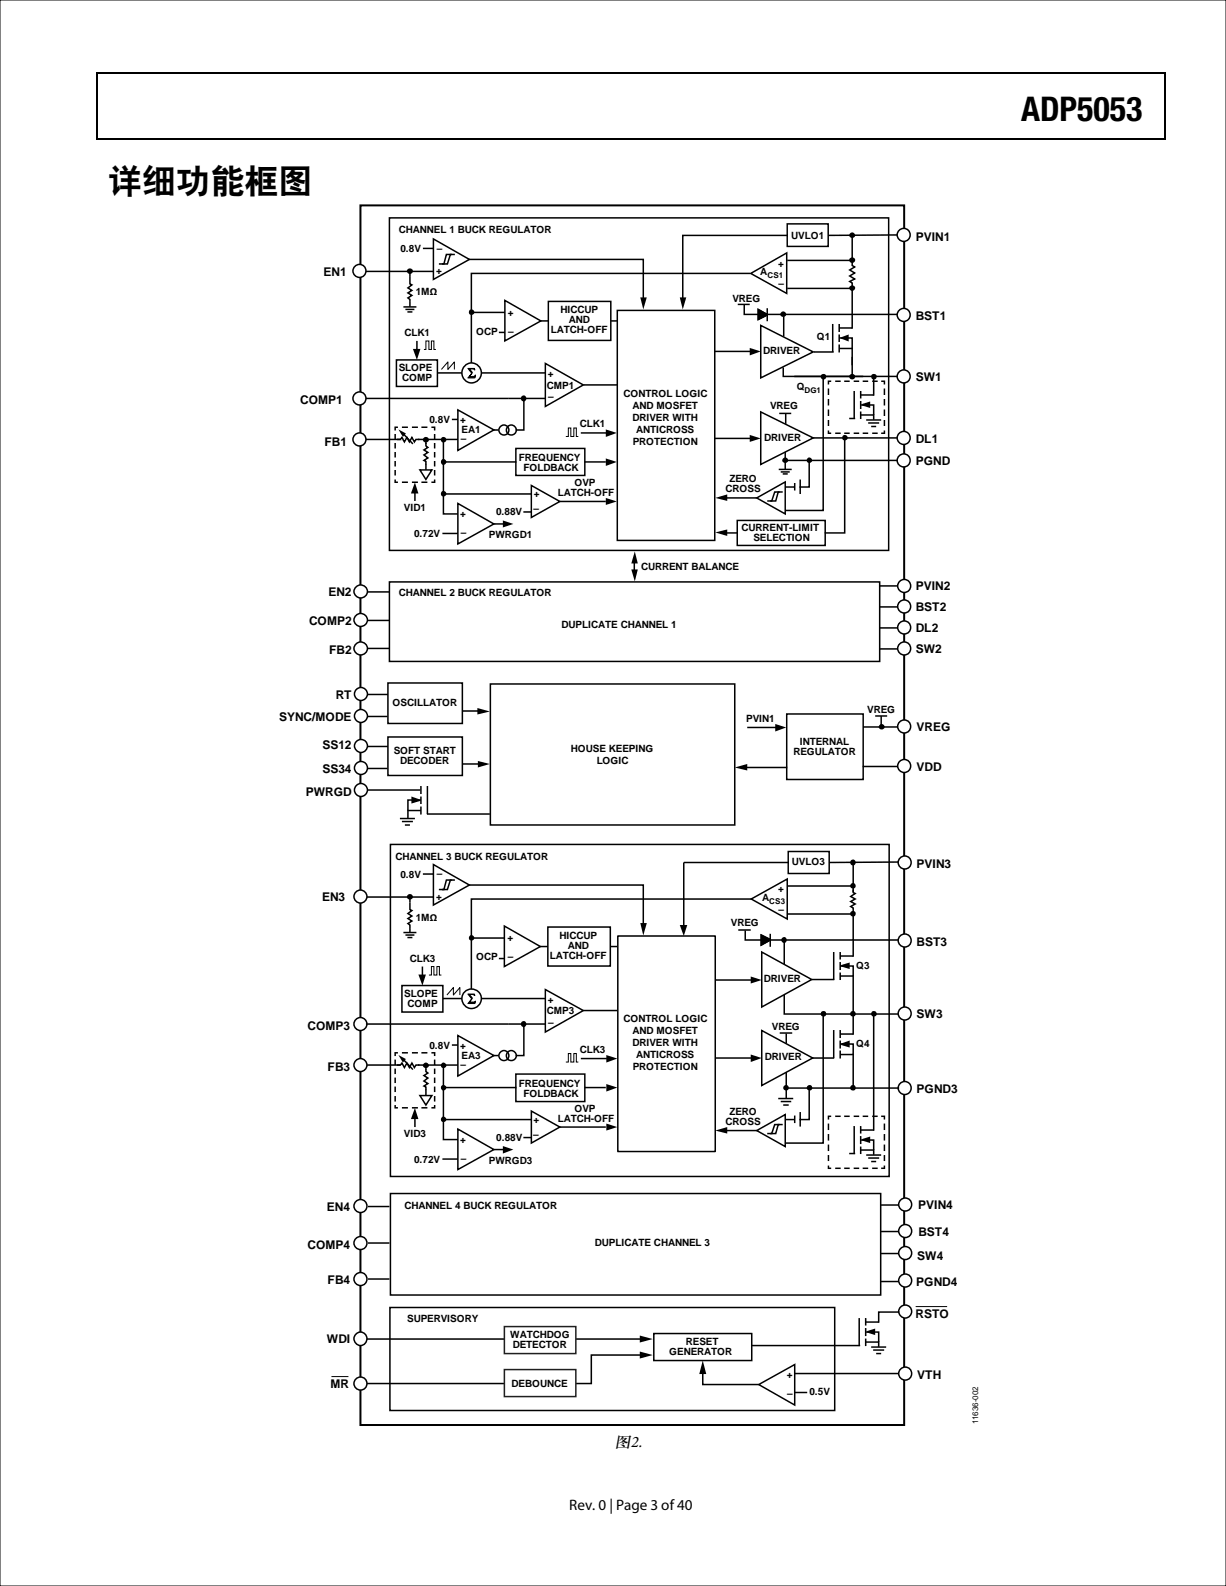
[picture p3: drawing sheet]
<svg xmlns="http://www.w3.org/2000/svg" width="216mm" height="279mm" viewBox="0 0 216 279" stroke-linecap="round" stroke-linejoin="round" font-family="sans-serif">
<path d="M16.9 12.7h.2v1h-.2zM16.9 12.7h.2v.3h-.2zM82.5 12.7h.3v.3h-.3zM205.1 12.7h.3v1h-.3zM205.1 12.7h.3v.3h-.3zM16.9 24.4h.2v.2h-.2zM82.3 24.4h.2v.2h-.2zM205.1 24.4h.3v.2h-.3zM132 76.6l2 .6-2 .7zM126 87.7l2.1-.6v1.1z" fill="#000"/>
<path d="M17 13.7v10.7M17.1 12.8h65.4M82.8 12.8h122.3M205.2 13.7v10.7M17.1 24.5h188" fill="none" stroke="#000" stroke-width=".25"/>
<g fill="none" stroke="#000" stroke-width=".26">
<path d="M68.6 38.4h87.9v58.6h-87.9zM107.6 56.5h1.1M108.7 54.7h17.2v40.5h-17.2zM134 57.3l9.2 4.7-9.2 4.6zM159.2 41.4l-13.4 .1M80.6 72.2l6.4 3.5-6.4 3.6zM102.7 67.8h6M125.9 77.2h6.3M134 72.6l9.2 4.5-9.2 4.7zM138.4 72.9v1.8M127.7 87.7h5.7M64.6 104.3h4"/>
<path d="M64.7 109.3h3.9M64.7 114.2h3.9M68.6 102.5h86.3v14h-86.3zM154.9 106.9h3.2M154.9 110.6h3.2M154.9 114.3h3.2M154.9 103.2h3.2M68.8 148.8h87.8v58.5h-87.8zM68.7 230.3h78.3v18.2h-78.3zM140 245.3h2.2"/>
</g>
<path d="M63.5 36.2h95.7v214.8h-95.7z" fill="none" stroke="#000" stroke-width=".35"/>
<circle cx="159.1" cy="41.4" r="1.14" fill="#fff"/>
<g fill="none" stroke="#000" stroke-width=".26">
<path d="M138.6 39.4h7.2v4h-7.2zM134.3 55.4h25.3M138 55.7v3.6M138.6 50.8h11.5M150.1 41.5v4.4h-11.5M150.1 62.9v3.4"/>
<circle cx="159.1" cy="41.4" r="1.14"/>
</g>
<g fill="#000">
<circle cx="138" cy="55.4" r=".5"/>
<circle cx="150.1" cy="45.8" r=".51"/>
<circle cx="150.1" cy="41.4" r=".5"/>
<circle cx="150.1" cy="50.8" r=".5"/>
</g>
<circle cx="159.1" cy="55.5" r="1.14" fill="#fff"/>
<g fill="none" stroke="#000" stroke-width=".26">
<path d="M150.1 66.3h9.5"/>
<circle cx="159.1" cy="55.5" r="1.14"/>
</g>
<circle cx="159.1" cy="66.3" r="1.14" fill="#fff"/>
<g fill="none" stroke="#000" stroke-width=".26">
<path d="M129.9 53.6h2.1M131.1 53.7v1.7h2.8M125.9 61.9h6.3M137.2 72.8h2.1M138.3 79.6v1.4M137.1 82.7h2.3M137.5 83.1h1.6M137.8 83.5h.9M138.3 81.1h20.8M138.3 81.2v1.5"/>
<circle cx="159.1" cy="66.3" r="1.14"/>
</g>
<g fill="#000">
<path d="M132 61.3l2 .6-2 .7z"/>
<circle cx="138.3" cy="81.1" r=".5"/>
</g>
<circle cx="159.1" cy="81.1" r="1.14" fill="#fff"/>
<g fill="none" stroke="#000" stroke-width=".26">
<path d="M142.9 77.1h16.7"/>
<circle cx="159.1" cy="81.1" r="1.14"/>
</g>
<circle cx="159.1" cy="77.2" r="1.14" fill="#fff"/>
<g fill="none" stroke="#000" stroke-width=".26">
<path d="M63.5 47.8h12.8M74.5 43.8h1.8M138.6 41.5h-18.4v11.2M137.9 64.7v1.6h12.2"/>
<circle cx="159.1" cy="77.2" r="1.14"/>
</g>
<circle cx="150.1" cy="66.4" r=".51" fill="#000"/>
<path d="M119.7 52.4h1.2l-.7 2.1z" fill="#000"/>
<circle cx="63.3" cy="47.7" r="1.14" fill="#fff"/>
<g fill="none" stroke="#000" stroke-width=".26">
<path d="M71 54.1h2.3M71.4 54.5h1.6M71.7 54.9h.9M72.2 47.7v2.3l.3 .2-.7 .5 .7 .5-.7 .4 .7 .4-.7 .5 .4 .2v1.4M82.5 45.7h30.8v7.1M83 55h5.9M87.9 58.6h1M88.9 52.9l6.3 3.6-6.3 3.6zM95.2 56.5h1.4M96.6 53.1h11v6.9h-11zM132.1 48.2h-49.1v15.7M64.4 70.2h31.7"/>
<path d="M77 65.7h4.3M84.8 65.7h11.2"/>
<circle cx="63.3" cy="47.7" r="1.14"/>
<circle cx="83" cy="65.7" r="1.74"/>
</g>
<g fill="#000">
<path d="M82.4 64.9h1.1l.1 .3-.2-.2h-.7l.5 .6-.5 .7h.8l.2-.3-.1 .6h-1.2l.7-.8z" fill-rule="evenodd"/>
<circle cx="72.2" cy="47.8" r=".51"/>
<circle cx="83" cy="55" r=".5"/>
</g>
<path d="M72.2 50v2.7" fill="none" stroke="#fff" stroke-width=".26"/>
<path d="M112.8 52.4h1.1l-.6 2.1z" fill="#000"/>
<path d="M82.4 64.9h1.1l.1 .3-.2-.2h-.7l.5 .6-.5 .7h.8l.2-.2-.1 .5h-1.2l.7-.8z" fill="none" stroke="#000" stroke-width=".18"/>
<circle cx="63.3" cy="70.2" r="1.14" fill="#fff"/>
<g fill="none" stroke="#000" stroke-width=".26">
<path d="M63.5 77.4h7.7"/>
<circle cx="63.3" cy="70.2" r="1.14"/>
</g>
<circle cx="63.3" cy="77.4" r="1.14" fill="#fff"/>
<g fill="none" stroke="#000" stroke-width=".26">
<path d="M76.3 42.1l6.4 3.6-6.4 3.5zM132.2 48.2l6.3-3.6v7.1zM69.8 63.4h7.2v4.7h-7.2zM69.9 77.4h.6l.3-.3 .4 .8 .5-.8 .4 .8 .4-.8 .5 .8 .2-.5h.7M71 76.4l1.7 1.8M73.4 60.1v1.5M73.6 77.4h7M75 78v.6l.4 .2-.8 .5 .8 .4-.8 .4 .8 .6-.8 .4 .4 .2v.5M75 77.4v.8M78.1 77.4v13.1h2.5M79.6 73.9h1M90.8 79h12.2v4.8h-12.2z"/>
<path d="M96 64l6.7 3.8-6.7 3.8zM102.3 76.3h4.6M148.8 77.1v16.8h-3.6M73.9 82.8h2.2l-1.1 1.7zM75 81.7v1.1M77.9 94h2.7M78.1 81.4h12.8M80.6 88.7l6.4 3.6-6.4 3.5zM86.9 92.3h1.7M103 81.4h3.7M111.7 98.8v1.9M127.7 93.9h2.1"/>
<path d="M129.8 91.7h15.5v4.4h-15.5zM133.3 87.7l5-2.8v5.6z"/>
<circle cx="63.3" cy="77.4" r="1.14"/>
</g>
<path d="M70.5 77.4h2.7" fill="none" stroke="#fff" stroke-width=".35"/>
<path d="M70.2 75.7l1.3 .7-.5 .6zM111.8 97.1l.5 2.2h-1.1zM126 93.8l2.1-.5v1.1zM111.2 100.3h1.1l-.5 2.1z" fill="#000"/>
<path d="M75 78.6v2.7" fill="none" stroke="#fff" stroke-width=".26"/>
<g fill="#000">
<path d="M72.7 61.5h1.3l-.6 1.9zM106.7 75.7l1.9 .6-1.9 .7zM88.6 91.7l1.8 .6-1.8 .6zM106.7 80.8l1.9 .6-1.9 .7z"/>
<circle cx="75" cy="77.5" r=".51"/>
<circle cx="78.1" cy="77.5" r=".5"/>
<circle cx="92.2" cy="70.2" r=".5"/>
<circle cx="145" cy="66.4" r=".49"/>
<circle cx="148.8" cy="77.1" r=".5"/>
<circle cx="78.1" cy="81.4" r=".51"/>
<circle cx="142.5" cy="81.1" r=".49"/>
</g>
<path d="M77.7 65.1l1.2-1.3v1.3l1.1-1.3v1.3" fill="none" stroke="#000" stroke-width=".18"/>
<circle cx="63.5" cy="104.2" r="1.16" fill="#fff"/>
<circle cx="63.5" cy="104.2" r="1.16" fill="none" stroke="#000" stroke-width=".26"/>
<circle cx="63.5" cy="109.2" r="1.16" fill="#fff"/>
<circle cx="63.5" cy="109.2" r="1.16" fill="none" stroke="#000" stroke-width=".26"/>
<circle cx="63.5" cy="114.2" r="1.16" fill="#fff"/>
<circle cx="63.5" cy="114.2" r="1.16" fill="none" stroke="#000" stroke-width=".26"/>
<circle cx="159.2" cy="103.2" r="1.14" fill="#fff"/>
<circle cx="159.2" cy="103.2" r="1.14" fill="none" stroke="#000" stroke-width=".26"/>
<circle cx="159.2" cy="110.5" r="1.14" fill="#fff"/>
<circle cx="159.2" cy="110.5" r="1.14" fill="none" stroke="#000" stroke-width=".26"/>
<circle cx="159.2" cy="106.8" r="1.14" fill="#fff"/>
<circle cx="159.2" cy="106.8" r="1.14" fill="none" stroke="#000" stroke-width=".26"/>
<circle cx="159.2" cy="114.2" r="1.14" fill="#fff"/>
<g fill="none" stroke="#000" stroke-width=".26">
<path d="M139.9 66.3h12.1M145 66.3v23.6h-6.7M78.1 87h15.5M92.2 90.2h1.4M93.6 85.5l5 2.8-5 2.9zM98.5 88.3h8.2M64.7 122.3h3.6"/>
<circle cx="159.2" cy="114.2" r="1.14"/>
</g>
<g fill="#000">
<path d="M106.7 87.7l1.9 .6-1.9 .7z"/>
<circle cx="153.9" cy="66.4" r=".5"/>
<circle cx="78.1" cy="87" r=".5"/>
</g>
<circle cx="63.6" cy="122.3" r="1.14" fill="#fff"/>
<g fill="none" stroke="#000" stroke-width=".26">
<path d="M64.3 126.2h3.9M68.3 120.3h13.1v7.2h-13.1zM86.4 120.5h43v24.8h-43z"/>
<circle cx="63.6" cy="122.3" r="1.14"/>
</g>
<circle cx="63.6" cy="126.1" r="1.14" fill="#fff"/>
<g fill="none" stroke="#000" stroke-width=".26">
<path d="M64.7 131.5h3.6"/>
<circle cx="63.6" cy="126.1" r="1.14"/>
</g>
<circle cx="63.6" cy="131.4" r="1.14" fill="#fff"/>
<g fill="none" stroke="#000" stroke-width=".26">
<path d="M64.4 135.4h3.8M68.3 129.8h13.1v6.8h-13.1z"/>
<circle cx="63.6" cy="131.4" r="1.14"/>
</g>
<circle cx="63.6" cy="135.3" r="1.14" fill="#fff"/>
<g fill="none" stroke="#000" stroke-width=".26">
<path d="M81.4 134.6h3.1M152 128.1h6.2"/>
<circle cx="63.6" cy="135.3" r="1.14"/>
</g>
<path d="M84.2 134.1l2.1 .5-2.1 .6z" fill="#000"/>
<circle cx="159.2" cy="128" r="1.14" fill="#fff"/>
<g fill="none" stroke="#000" stroke-width=".26">
<path d="M151.9 135h6.3"/>
<circle cx="159.2" cy="128" r="1.14"/>
</g>
<circle cx="159.2" cy="134.9" r="1.14" fill="#fff"/>
<g fill="none" stroke="#000" stroke-width=".26">
<path d="M131.2 135.2h7.4M131.6 128.2h5.4M138.5 125.8h13.5v11.5h-13.5zM154.1 126.1h2.1"/>
<circle cx="159.2" cy="134.9" r="1.14"/>
</g>
<g fill="#000">
<path d="M136.5 127.5l2 .7-2 .7z"/>
<circle cx="155.3" cy="128" r=".5"/>
</g>
<path d="M129.4 135.2l2.2-.6v1.1z" fill="#000"/>
<circle cx="63.6" cy="139.2" r="1.14" fill="#fff"/>
<g fill="none" stroke="#000" stroke-width=".26">
<path d="M159.4 151.9h-13.4M108.8 164.9h17.2v38h-17.2zM126 186.4h6.3M134.1 181.5l9 4.9-9 4.8zM138.5 182.1v1.7M64.8 212.5h3.8M64.8 219h3.8M68.8 210.3h86.3v17.8h-86.3zM155.1 217h3.2M155.1 212.3h3.2M64.8 225.3h3.8M155.1 220.8h3.2"/>
<path d="M155.1 225.8h3.2"/>
<circle cx="63.6" cy="139.2" r="1.14"/>
</g>
<path d="M132.2 185.8l1.9 .6-1.9 .7z" fill="#000"/>
<circle cx="159.3" cy="151.9" r="1.14" fill="#fff"/>
<g fill="none" stroke="#000" stroke-width=".26">
<path d="M138.6 156.1h11.6M138.8 150h7.2v3.9h-7.2zM150.2 156.7v.5l.4 .2-.8 .5 .8 .5-.8 .4 .8 .5-.8 .4 .4 .3v.8M150.2 151.9v5.2M135.1 165.6h24.7M138.1 166v3.8M138.6 161h11.6M150.2 161.3v4.3"/>
<circle cx="159.3" cy="151.9" r="1.14"/>
</g>
<g fill="#000">
<circle cx="150.2" cy="151.9" r=".5"/>
<circle cx="150.2" cy="156.1" r=".49"/>
<circle cx="138" cy="165.6" r=".49"/>
<circle cx="150.2" cy="161" r=".49"/>
</g>
<path d="M150.2 157.2v2.8" fill="none" stroke="#fff" stroke-width=".26"/>
<circle cx="159.3" cy="165.7" r="1.14" fill="#fff"/>
<circle cx="159.3" cy="165.7" r="1.14" fill="none" stroke="#000" stroke-width=".26"/>
<circle cx="159.3" cy="178.5" r="1.14" fill="#fff"/>
<g fill="none" stroke="#000" stroke-width=".26">
<path d="M126 172.6h6.3M130 163.8h2.2M131.2 163.9v1.7h3.4M137.3 182h2.2M138.5 188.9v4.6"/>
<circle cx="159.3" cy="178.5" r="1.14"/>
</g>
<g fill="#000">
<path d="M132.2 172l1.9 .6-1.9 .7z"/>
<circle cx="138.4" cy="191.6" r=".48"/>
</g>
<circle cx="159.3" cy="191.7" r="1.14" fill="#fff"/>
<g fill="none" stroke="#000" stroke-width=".26">
<path d="M138.8 151.9h-18.4v11.2M138.1 175.3v3.3h20.1"/>
<circle cx="159.3" cy="191.7" r="1.14"/>
</g>
<g fill="#000">
<path d="M119.7 163h1.3l-.6 1.9z"/>
<circle cx="150.2" cy="178.6" r=".49"/>
</g>
<circle cx="63.5" cy="180.4" r="1.14" fill="#fff"/>
<g fill="none" stroke="#000" stroke-width=".26">
<path d="M132.3 158.4l6.3-3.5v7z"/>
<circle cx="63.5" cy="180.4" r="1.14"/>
</g>
<g fill="#000">
<circle cx="145" cy="178.6" r=".49"/>
<circle cx="142.6" cy="191.6" r=".48"/>
</g>
<circle cx="63.5" cy="212.5" r="1.14" fill="#fff"/>
<circle cx="63.5" cy="212.5" r="1.14" fill="none" stroke="#000" stroke-width=".26"/>
<circle cx="63.5" cy="219" r="1.14" fill="#fff"/>
<circle cx="63.5" cy="219" r="1.14" fill="none" stroke="#000" stroke-width=".26"/>
<circle cx="63.5" cy="225.3" r="1.14" fill="#fff"/>
<circle cx="63.5" cy="225.3" r="1.14" fill="none" stroke="#000" stroke-width=".26"/>
<circle cx="159.4" cy="212.2" r="1.14" fill="#fff"/>
<circle cx="159.4" cy="212.2" r="1.14" fill="none" stroke="#000" stroke-width=".26"/>
<circle cx="159.4" cy="220.7" r="1.14" fill="#fff"/>
<circle cx="159.4" cy="220.7" r="1.14" fill="none" stroke="#000" stroke-width=".26"/>
<circle cx="159.4" cy="216.9" r="1.14" fill="#fff"/>
<circle cx="159.4" cy="216.9" r="1.14" fill="none" stroke="#000" stroke-width=".26"/>
<circle cx="159.4" cy="225.6" r="1.14" fill="#fff"/>
<g fill="none" stroke="#000" stroke-width=".26">
<path d="M73.1 86.8v1.5M134.1 167.7l8.8 4.9-8.8 4.8zM63.5 235.9h49.6M113.1 238.7h-9v5h-40.1"/>
<circle cx="159.4" cy="225.6" r="1.14"/>
</g>
<g fill="#000">
<path d="M73.1 85l.6 1.9h-1.3z"/>
<circle cx="150.2" cy="191.6" r=".49"/>
</g>
<path d="M112.7 235.3l2.3 .6-2.3 .6zM112.7 238.1l2.3 .6-2.3 .6z" fill="#000"/>
<circle cx="63.5" cy="235.9" r="1.16" fill="#fff"/>
<circle cx="63.5" cy="235.9" r="1.16" fill="none" stroke="#000" stroke-width=".26"/>
<circle cx="159.4" cy="231" r="1.14" fill="#fff"/>
<circle cx="159.4" cy="231" r="1.14" fill="none" stroke="#000" stroke-width=".26"/>
<circle cx="63.5" cy="243.7" r="1.14" fill="#fff"/>
<g fill="none" stroke="#000" stroke-width=".26">
<path d="M79.6 44.8h-1l-.4 1.7h-.9M80.1 44.8h-.8l-.5 1.7h-1M133.5 54.5l1.6 1-1.6 .8zM135.1 54.4v2.1M146.6 57.1v4.9M147.8 59.5h2.3v1.9M147.8 57.1v1.4M147.8 58.9v1.3M150.1 50.7v7.1h-2.3M143.3 62h3.5M147.8 60.7v1.4M147.8 61.4h2.3"/>
<path d="M149.5 73.7h1.1M150.1 61.4v2.8M150.4 68.9v4.9M151.6 71.3h2.3v1.8M151.6 68.9v1.3M151.6 70.6v1.4M151.6 72.5v1.3M151.6 73.1h2.3M153.9 66.1v3.5h-2.3M153.9 73.1v.7M137.3 86.7h-.9l-.5 1.6h-.8M137.8 86.7h-.8l-.4 1.6h-1"/>
<path d="M81.4 125.3h3.1M142.9 172.6h4M146.8 167.7v4.9M148 170.2h2.2v1.7M148 167.7v1.3M148 169.5v1.4M148 171.3v1.3M148 171.9h2.2M150.2 165.6v2.8h-2.2M150.2 171.9v6.6M150.2 178.7v3.5h-2.2M142.9 186.4h4"/>
<path d="M146.8 181.5v4.9M148 183.9h2.2v1.9M148 181.5v1.4M148 183.3v1.4M148 185.1v1.4M148 185.8h2.2M150.2 185.8v6.1M115.1 234.9h17.3v4.8h-17.3zM123.8 241.6v2.3h9.8M133.6 243.9l6.4-3.5v7.1zM140 242h18.3"/>
<circle cx="63.5" cy="243.7" r="1.14"/>
</g>
<path d="M148 59.5l1.5-.6v1.3l-1.5-.6zM151.8 71.2l1.4-.5v1.2l-1.4-.5zM84.1 124.7l2.2 .6-2.2 .6zM148.1 170l1.5-.4v1.1l-1.5-.4zM148.1 183.8l1.5-.5v1.2l-1.5-.4zM123.8 239.7l.6 2.4h-1.3z" fill="#000"/>
<path d="M74.7 61.6h.3v-1.5h.5v1.5h.5v-1.5h.4v1.5h.4M99.6 76.9h.5v-1.5h.4v1.5h.6v-1.5h.4v1.5h.3" fill="none" stroke="#000" stroke-width=".18"/>
<path d="M133.5 54.5l1.6 1-1.6 .8z" fill-rule="evenodd" fill="#000"/>
<path d="M149.8 46.5l.4 .2v3.2l-.4-.2z" fill="#fff"/>
<g fill="none" stroke="#000" stroke-width=".26">
<path d="M150.1 45.9v.9l.4 .2-.9 .6 .9 .5-.9 .5 .9 .5-.9 .5 .5 .3v.9M86.9 75.8h.8M92.3 70.2v5.6h-1.4M152.5 74h2.7M152.9 74.5h1.9M153.4 75.1h.9M138.3 85.8h1.7M140 85.1v1.3M140.9 84.5v2.5M142.5 81v4.8h-1.7M64.7 139.2h9.3M74.1 138.5v1.4"/>
<path d="M75.3 138.5v4.9M155.2 126.1v2.1M63.5 158h12.8M70.4 144.2h2.7M70.8 144.7h1.9M71.3 145.3h.9M71.8 142.8v1.2M71.8 142.8h2.3M72.2 158v2.2l.3 .2-.7 .5 .7 .5-.7 .4 .7 .5-.7 .4 .4 .3v1.3M74.1 140.9h-2.3v1.9M74.1 140.3v1.3M74.1 142.1v1.4"/>
<path d="M74.5 154h1.8M75.2 143.4h11.1M76.3 152.3l6.4 3.6-6.4 3.5zM79.6 155h-1l-.4 1.7h-.9M80.1 155h-.8l-.5 1.7h-1M82.5 155.9h30.8v7.1M132.5 158.4h-49.5v15.8M70.8 173.6h7.2v4.7h-7.2zM71 164.3h2.3M71.4 164.7h1.6M71.7 165.2h.9M74.4 170.3v1.6"/>
<path d="M78 175.9h3.3M83.2 165.3h5.6M84.8 175.9h11.2M87.9 168.9h.9M88.8 163.1l6.4 3.6-6.4 3.6zM95.1 166.7h1.4M96 174.3l6.7 3.7-6.7 3.8zM96.5 163.3h11v6.9h-11zM102.7 178h6M107.5 166.7h1.2M134.1 164.7l1.5 .9-1.5 .9zM135.6 164.6v2.1"/>
<path d="M145 178.7v22.7h-6.7M153.9 178.4v20.7h-2.3M63.5 187.6h7.7M64.4 180.4h31.7M69.9 187.6h.6l.3-.3 .4 .8 .5-.8 .4 .8 .4-.8 .5 .8 .2-.5h.7M71 186.7l1.7 1.7M73.1 197v1.6M73.6 187.6h7M73.9 193h2.2l-1.1 1.7zM75 188.3v.5l.4 .2-.7 .5 .7 .4-.7 .5 .7 .5-.7 .4 .3 .2v.5M75 187.6v.8M75 191.9v1.1"/>
<path d="M78.1 187.6v13.2h2.5M78.1 191.6h12.8M78.1 197.2h15.5M79.6 184.1h1M80.6 182.4l6.4 3.6-6.4 3.6zM80.6 198.9l6.4 3.6-6.4 3.5zM86.9 186h.8M90.8 189.2h12.2v4.9h-12.2zM92.3 180.4v5.6h-1.4M93.6 195.7l5 2.9-5 2.8zM98.5 198.6h8.2M102.3 186.5h4.6"/>
<path d="M103 191.6h3.7M127.7 199.2h5.7M133.3 199.2l5-2.9v5.7zM137 193.5h2.7M137.3 198.1h-.9l-.5 1.6h-.8M137.5 194.1h1.8M137.8 198.1h-.8l-.4 1.6h-1M137.9 194.7h1M138.3 197.2h1.7M138.6 191.7h19.6M140 196.5v1.3M140.9 195.9v2.6"/>
<path d="M142.5 192v5.2h-1.7M150.4 198.4v4.9M151.6 198.4v1.3M158.2 191.7h.1M77.9 204.2h2.7M86.9 202.5h1.7M92.2 200.4h1.4M149.5 203.2h1.1M151.6 200.8h2.3v1.8M151.6 200.1v1.4M151.6 202v1.3M151.6 202.6h2.3"/>
<path d="M152.5 203.5h2.7M152.9 204h1.9M153.4 204.6h.9M153.9 202.6v.7M132.3 237h19.2M151.3 232.2v4.9M152.4 234.7h2.3v1.7M152.4 232.2v1.3M152.4 234v1.4M152.4 235.8v1.3M152.4 236.4h2.3M153.4 237.3h2.7"/>
<path d="M153.8 237.8h1.9M154.3 238.5h.9M154.7 236.4v.7M158.3 231.1h-3.6v1.8h-2.3"/>
<circle cx="88.7" cy="75.8" r=".88"/>
<circle cx="90" cy="75.8" r=".87"/>
<circle cx="83.1" cy="175.9" r="1.72"/>
<circle cx="88.7" cy="186" r=".88"/>
<circle cx="90" cy="186" r=".87"/>
</g>
<g fill="#000">
<path d="M69.5 75.1h.6v.3h-.4v.4h-.2zM76 75.1h.7v.7h-.3v-.4h-.4zM145.8 75.8h.2v.4h.4v.3h-.6zM145.8 67h.6v.3h-.4v.4h-.2zM155.2 76.2h.4v-.4h.3v.7h-.7zM155.2 67h.7v.7h-.3v-.4h-.4zM69.5 84.5h.2v.3h.4v.3h-.6zM76 84.8h.4v-.3h.3v.6h-.7zM72.5 140.3l1.4 .5v.3l-1.4 .5zM112.8 162.6h1.1l-.6 2.2zM69.5 194.7h.2v.3h.4v.3h-.6zM69.5 185.3h.6v.3h-.4v.4h-.2z"/>
<path d="M70.2 185.9l1.3 .7-.5 .6zM76 195h.4v-.3h.3v.6h-.7zM76 185.3h.7v.7h-.3v-.4h-.4zM126 199.2l2.1-.6v1.1zM145.8 196.5h.6v.3h-.4v.4h-.2zM155.2 196.5h.7v.7h-.3v-.4h-.4zM145.8 205.3h.2v.4h.4v.2h-.6zM151.8 200.7l1.4-.5v1.2l-1.4-.5zM155.2 205.7h.4v-.4h.3v.6h-.7zM152.7 234.5l1.4-.5v1.2l-1.4-.4z"/>
<path d="M69.5 76.5v.9h.2v-.9zM69.5 78v1h.2v-1zM69.5 79.6v1h.2v-1zM69.5 81.2v1h.2v-1zM69.5 82.8v1h.2v-1z"/>
<path d="M74.2 75.1v.3h1.1v-.3zM72.5 75.1v.3h1.1v-.3zM70.8 75.1v.3h1v-.3z"/>
<path d="M76.4 76.5v.9h.3v-.9zM76.4 78v1h.3v-1zM76.4 79.6v1h.3v-1zM76.4 81.2v1h.3v-1zM76.4 82.8v1h.3v-1z"/>
<path d="M145.8 68.4v1.2h.2v-1.2zM145.8 70.3v1.1h.2v-1.1zM145.8 72.1v1.2h.2v-1.2zM145.8 74v1h.2v-1z"/>
<path d="M153.6 76.2v.3h1v-.3zM151.9 76.2v.3h1v-.3zM150.3 76.2v.3h1v-.3zM148.7 76.2v.3h.9v-.3zM147.1 76.2v.3h.9v-.3z"/>
<path d="M153.6 67v.3h1v-.3zM151.9 67v.3h1v-.3zM150.3 67v.3h1v-.3zM148.7 67v.3h.9v-.3zM147.1 67v.3h.9v-.3z"/>
<path d="M155.6 68.4v1.2h.3v-1.2zM155.6 70.3v1.1h.3v-1.1zM155.6 72.1v1.2h.3v-1.2zM155.6 74v1h.3v-1z"/>
<path d="M74.2 84.8v.3h1.1v-.3zM72.5 84.8v.3h1.1v-.3zM70.8 84.8v.3h1v-.3z"/>
<path d="M69.5 186.7v.9h.2v-.9zM69.5 188.2v1h.2v-1zM69.5 189.8v1h.2v-1zM69.5 191.4v1h.2v-1zM69.5 193.1v1h.2v-1z"/>
<path d="M74.2 195v.3h1.1v-.3zM72.5 195v.3h1.1v-.3zM70.8 195v.3h1v-.3z"/>
<path d="M74.2 185.3v.3h1.1v-.3zM72.5 185.3v.3h1.1v-.3zM70.8 185.3v.3h1v-.3z"/>
<path d="M76.4 186.7v.9h.3v-.9zM76.4 188.2v1h.3v-1zM76.4 189.8v1h.3v-1zM76.4 191.4v1h.3v-1zM76.4 193.1v1h.3v-1z"/>
<path d="M145.8 197.9v1.2h.2v-1.2zM145.8 199.8v1.1h.2v-1.1zM145.8 201.6v1.2h.2v-1.2zM145.8 203.5v1h.2v-1z"/>
<path d="M153.6 196.5v.3h1v-.3zM151.9 196.5v.3h1v-.3zM150.3 196.5v.3h1v-.3zM148.7 196.5v.3h.9v-.3zM147.1 196.5v.3h.9v-.3z"/>
<path d="M155.6 197.9v1.2h.3v-1.2zM155.6 199.8v1.1h.3v-1.1zM155.6 201.6v1.2h.3v-1.2zM155.6 203.5v1h.3v-1z"/>
<path d="M153.6 205.7v.2h1v-.2zM151.9 205.7v.2h1v-.2zM150.3 205.7v.2h1v-.2zM148.7 205.7v.2h.9v-.2zM147.1 205.7v.2h.9v-.2z"/>
</g>
<g fill="#000">
<path d="M73.7 171.7h1.3l-.6 1.9zM73.1 195.2l.6 1.9h-1.3zM106.8 185.9l1.9 .6-1.9 .7zM106.8 191l1.9 .6-1.9 .7zM106.8 197.9l1.9 .7-1.9 .6zM88.6 201.9l1.8 .6-1.8 .7z"/>
<path d="M82.4 175.1h1.1l.1 .3-.2-.2h-.7l.5 .6-.5 .7h.8l.2-.1-.1 .4h-1.2l.7-.8z" fill-rule="evenodd"/>
<path d="M134.1 164.7l1.5 .9-1.5 .9z" fill-rule="evenodd"/>
<circle cx="72.2" cy="158" r=".51"/>
<circle cx="83" cy="165.2" r=".49"/>
<circle cx="153.9" cy="178.6" r=".5"/>
<circle cx="75" cy="187.7" r=".5"/>
<circle cx="78.1" cy="191.6" r=".49"/>
<circle cx="78.1" cy="187.7" r=".49"/>
<circle cx="78.1" cy="197.2" r=".49"/>
<circle cx="92.2" cy="180.4" r=".5"/>
</g>
<path d="M72.2 160.2v2.8M75 188.8v2.7" fill="none" stroke="#fff" stroke-width=".26"/>
<path d="M75.5 171.8h.5v-1.5h.4v1.5h.5v-1.5h.5v1.5h.3M78.7 175.3l1.1-1.3v1.3l1.2-1.3v1.3M82.4 175.1h1.1l.1 .3-.2-.2h-.7l.5 .6-.5 .7h.8l.2-.1-.1 .4h-1.2l.7-.8zM99.6 187.1h.5v-1.5h.4v1.5h.6v-1.5h.4v1.5h.3" fill="none" stroke="#000" stroke-width=".18"/>
<path d="M140 85.8h.9M70.5 187.6h2.7M140 197.2h.9" fill="none" stroke="#fff" stroke-width=".35"/>
<circle cx="63.5" cy="157.9" r="1.14" fill="#fff"/>
<circle cx="63.5" cy="157.9" r="1.14" fill="none" stroke="#000" stroke-width=".26"/>
<circle cx="63.5" cy="187.6" r="1.14" fill="#fff"/>
<circle cx="63.5" cy="187.6" r="1.14" fill="none" stroke="#000" stroke-width=".26"/>
<circle cx="159.4" cy="242" r="1.14" fill="#fff"/>
<circle cx="159.4" cy="242" r="1.14" fill="none" stroke="#000" stroke-width=".26"/>
<path d="M88.8 241.3h12.6v4.7h-12.6z" fill="#fff"/>
<path d="M88.8 241.3h12.6v4.7h-12.6z" fill="none" stroke="#231f20" stroke-width=".26"/>
<path d="M88.8 233.7h12.6v4.8h-12.6z" fill="#fff"/>
<path d="M88.8 233.7h12.6v4.8h-12.6z" fill="none" stroke="#231f20" stroke-width=".26"/>
<path d="M161.2 230.2h5.6M58.4 242.5h3" fill="none" stroke="#000" stroke-width=".18"/>
<path d="M0 0h215.9v279.4h-215.9z" fill="none" stroke="#090204" stroke-width=".18"/>
<g font-size="6">
<text x="179.8" y="21.3">ADP5053</text>
<text x="19" y="33.6">详细功能框图</text>
</g>
<text font-size="2.9" x="108.3" y="254.9">图2.</text>
<text font-size="2.7" x="100.2" y="266">Rev. 0 | Page 3 of 40</text>
<g font-size="2.1">
<text x="161.3" y="42.4">PVIN1</text>
<text x="57" y="48.5">EN1</text>
<text x="161.3" y="56.3">BST1</text>
<text x="52.9" y="71.2">COMP1</text>
<text x="161.3" y="67.1">SW1</text>
<text x="161.3" y="78">DL1</text>
<text x="57.1" y="78.5">FB1</text>
<text x="161.3" y="81.9">PGND</text>
<text x="57.8" y="105">EN2</text>
<text x="161.3" y="104">PVIN2</text>
<text x="161.3" y="107.7">BST2</text>
<text x="54.4" y="110.1">COMP2</text>
<text x="161.3" y="111.3">DL2</text>
<text x="58" y="115.2">FB2</text>
<text x="161.3" y="115">SW2</text>
<text x="59.1" y="123.1">RT</text>
<text x="49.2" y="127">SYNC/MODE</text>
<text x="161.4" y="128.8">VREG</text>
<text x="56.8" y="132">SS12</text>
<text x="56.8" y="136.2">SS34</text>
<text x="161.4" y="135.8">VDD</text>
<text x="53.9" y="140.3">PWRGD</text>
<text x="161.4" y="152.9">PVIN3</text>
<text x="56.7" y="158.8">EN3</text>
<text x="161.4" y="166.6">BST3</text>
<text x="161.4" y="179.4">SW3</text>
<text x="54.2" y="181.4">COMP3</text>
<text x="57.7" y="188.7">FB3</text>
<text x="161.4" y="192.6">PGND3</text>
<text x="57.6" y="213.3">EN4</text>
<text x="161.7" y="213">PVIN4</text>
<text x="54.2" y="220">COMP4</text>
<text x="161.7" y="217.8">BST4</text>
<text x="57.7" y="226.2">FB4</text>
<text x="161.4" y="226.5">PGND4</text>
<text x="161.5" y="222">SW4</text>
<text x="161.2" y="232.2">RSTO</text>
<text x="57.6" y="236.7">WDI</text>
<text x="58.2" y="244.5">MR</text>
<text x="161.5" y="242.9">VTH</text>
</g>
<g font-size="1.8">
<text x="70.2" y="41.1">CHANNEL 1 BUCK REGULATOR</text>
<text x="70.5" y="44.5">0.8V</text>
<text x="76.9" y="44.3">–</text>
<text x="137" y="47">+</text>
<text x="139.3" y="42.1">UVLO1</text>
<text x="73.2" y="52">1MΩ</text>
<text x="76.8" y="48.2">+</text>
<text x="129" y="53.3">VREG</text>
<text x="133.9" y="48.5">A</text>
<text x="137.1" y="50.6">–</text>
<text x="71.2" y="59.2">CLK1</text>
<text x="83.9" y="59">OCP</text>
<text x="89.4" y="55.6">+</text>
<text x="89.5" y="58.9">–</text>
<text x="97" y="58.7">LATCH-OFF</text>
<text x="98.7" y="55.2">HICCUP</text>
<text x="100.2" y="57">AND</text>
<text x="143.8" y="60">Q1</text>
<text x="70.2" y="65.3">SLOPE</text>
<text x="134.4" y="62.4">DRIVER</text>
<text x="70.8" y="67.1">COMP</text>
<text x="96.3" y="68.4">CMP1</text>
<text x="96.5" y="66.5">+</text>
<text x="96.5" y="70.5">–</text>
<text x="109.8" y="69.9">CONTROL LOGIC</text>
<text x="111.4" y="72">AND MOSFET</text>
<text x="140.3" y="68.7">Q</text>
<text x="75.6" y="74.6">0.8V</text>
<text x="81.1" y="74.6">+</text>
<text x="81.1" y="77.9">–</text>
<text x="81.3" y="76.3">EA1</text>
<text x="102.1" y="75.3">CLK1</text>
<text x="111.4" y="74.1">DRIVER WITH</text>
<text x="112" y="76.2">ANTICROSS</text>
<text x="134.5" y="77.7">DRIVER</text>
<text x="135.6" y="72.1">VREG</text>
<text x="91.3" y="81.2">FREQUENCY</text>
<text x="92.2" y="83">FOLDBACK</text>
<text x="111.4" y="78.3">PROTECTION</text>
<text x="94" y="87.5">+</text>
<text x="98.2" y="87.4">LATCH-OFF</text>
<text x="101.1" y="85.6">OVP</text>
<text x="127.8" y="86.7">CROSS</text>
<text x="128.5" y="84.9">ZERO</text>
<text x="71.1" y="90.1">VID1</text>
<text x="72.9" y="94.6">0.72V</text>
<text x="81.1" y="91.1">+</text>
<text x="81.1" y="94.4">–</text>
<text x="86.1" y="94.8">PWRGD1</text>
<text x="87.4" y="90.8">0.88V</text>
<text x="94" y="90.2">–</text>
<text x="130.6" y="93.6">CURRENT-LIMIT</text>
<text x="132.7" y="95.3">SELECTION</text>
<text x="112.9" y="100.4">CURRENT BALANCE</text>
<text x="70.2" y="105.1">CHANNEL 2 BUCK REGULATOR</text>
<text x="98.9" y="110.7">DUPLICATE CHANNEL 1</text>
<text x="69.1" y="124.3">OSCILLATOR</text>
<text x="152.7" y="125.6">VREG</text>
<text x="131.4" y="127.3">PVIN1</text>
<text x="140.8" y="131.2">INTERNAL</text>
<text x="69.3" y="132.8">SOFT START</text>
<text x="70.5" y="134.6">DECODER</text>
<text x="100.5" y="132.5">HOUSE KEEPING</text>
<text x="105.1" y="134.6">LOGIC</text>
<text x="139.7" y="132.9">REGULATOR</text>
<text x="69.7" y="151.5">CHANNEL 3 BUCK REGULATOR</text>
<text x="70.5" y="154.7">0.8V</text>
<text x="76.9" y="154.5">–</text>
<text x="139.5" y="152.4">UVLO3</text>
<text x="76.8" y="158.5">+</text>
<text x="134.2" y="158.8">A</text>
<text x="137" y="157.2">+</text>
<text x="137.1" y="160.8">–</text>
<text x="73.2" y="162.3">1MΩ</text>
<text x="89.4" y="165.9">+</text>
<text x="98.5" y="165.4">HICCUP</text>
<text x="100" y="167.2">AND</text>
<text x="128.7" y="163.2">VREG</text>
<text x="72.2" y="169.5">CLK3</text>
<text x="83.9" y="169.2">OCP</text>
<text x="89.4" y="169.2">–</text>
<text x="96.8" y="169">LATCH-OFF</text>
<text x="134.5" y="173">DRIVER</text>
<text x="150.8" y="170.7">Q3</text>
<text x="71.2" y="175.6">SLOPE</text>
<text x="71.8" y="177.3">COMP</text>
<text x="96.3" y="178.7">CMP3</text>
<text x="96.5" y="176.7">+</text>
<text x="75.6" y="184.8">0.8V</text>
<text x="81" y="184.8">+</text>
<text x="96.5" y="180.7">–</text>
<text x="102.1" y="185.5">CLK3</text>
<text x="109.8" y="180.1">CONTROL LOGIC</text>
<text x="111.4" y="182.2">AND MOSFET</text>
<text x="111.4" y="184.3">DRIVER WITH</text>
<text x="135.9" y="181.5">VREG</text>
<text x="150.8" y="184.4">Q4</text>
<text x="81.1" y="188.1">–</text>
<text x="81.3" y="186.5">EA3</text>
<text x="91.3" y="191.5">FREQUENCY</text>
<text x="111.4" y="188.6">PROTECTION</text>
<text x="112" y="186.4">ANTICROSS</text>
<text x="134.7" y="186.8">DRIVER</text>
<text x="92.2" y="193.2">FOLDBACK</text>
<text x="94" y="197.8">+</text>
<text x="98.2" y="197.6">LATCH-OFF</text>
<text x="101.1" y="195.9">OVP</text>
<text x="128.5" y="196.3">ZERO</text>
<text x="71.1" y="200.3">VID3</text>
<text x="81.1" y="201.3">+</text>
<text x="87.4" y="201">0.88V</text>
<text x="93.9" y="200.4">–</text>
<text x="127.8" y="198.1">CROSS</text>
<text x="72.9" y="204.8">0.72V</text>
<text x="81.1" y="204.6">–</text>
<text x="86.1" y="205.1">PWRGD3</text>
<text x="71.2" y="213">CHANNEL 4 BUCK REGULATOR</text>
<text x="104.8" y="219.4">DUPLICATE CHANNEL 3</text>
<text x="71.7" y="232.9">SUPERVISORY</text>
<text x="89.8" y="235.7">WATCHDOG</text>
<text x="90.3" y="237.5">DETECTOR</text>
<text x="117.9" y="238.7">GENERATOR</text>
<text x="120.8" y="236.9">RESET</text>
<text x="90.1" y="244.3">DEBOUNCE</text>
<text x="138.6" y="242.7">+</text>
<text x="142.5" y="245.8">0.5V</text>
<text x="138.6" y="246">–</text>
</g>
<g font-size="1.4">
<text x="135.2" y="49">CS1</text>
<text x="141.7" y="69.2">DG1</text>
<text x="135.5" y="159.2">CS3</text>
<text x="172.2" y="250.9" transform="rotate(-90 172.2 250.9)">11636-002</text>
</g>
</svg>
